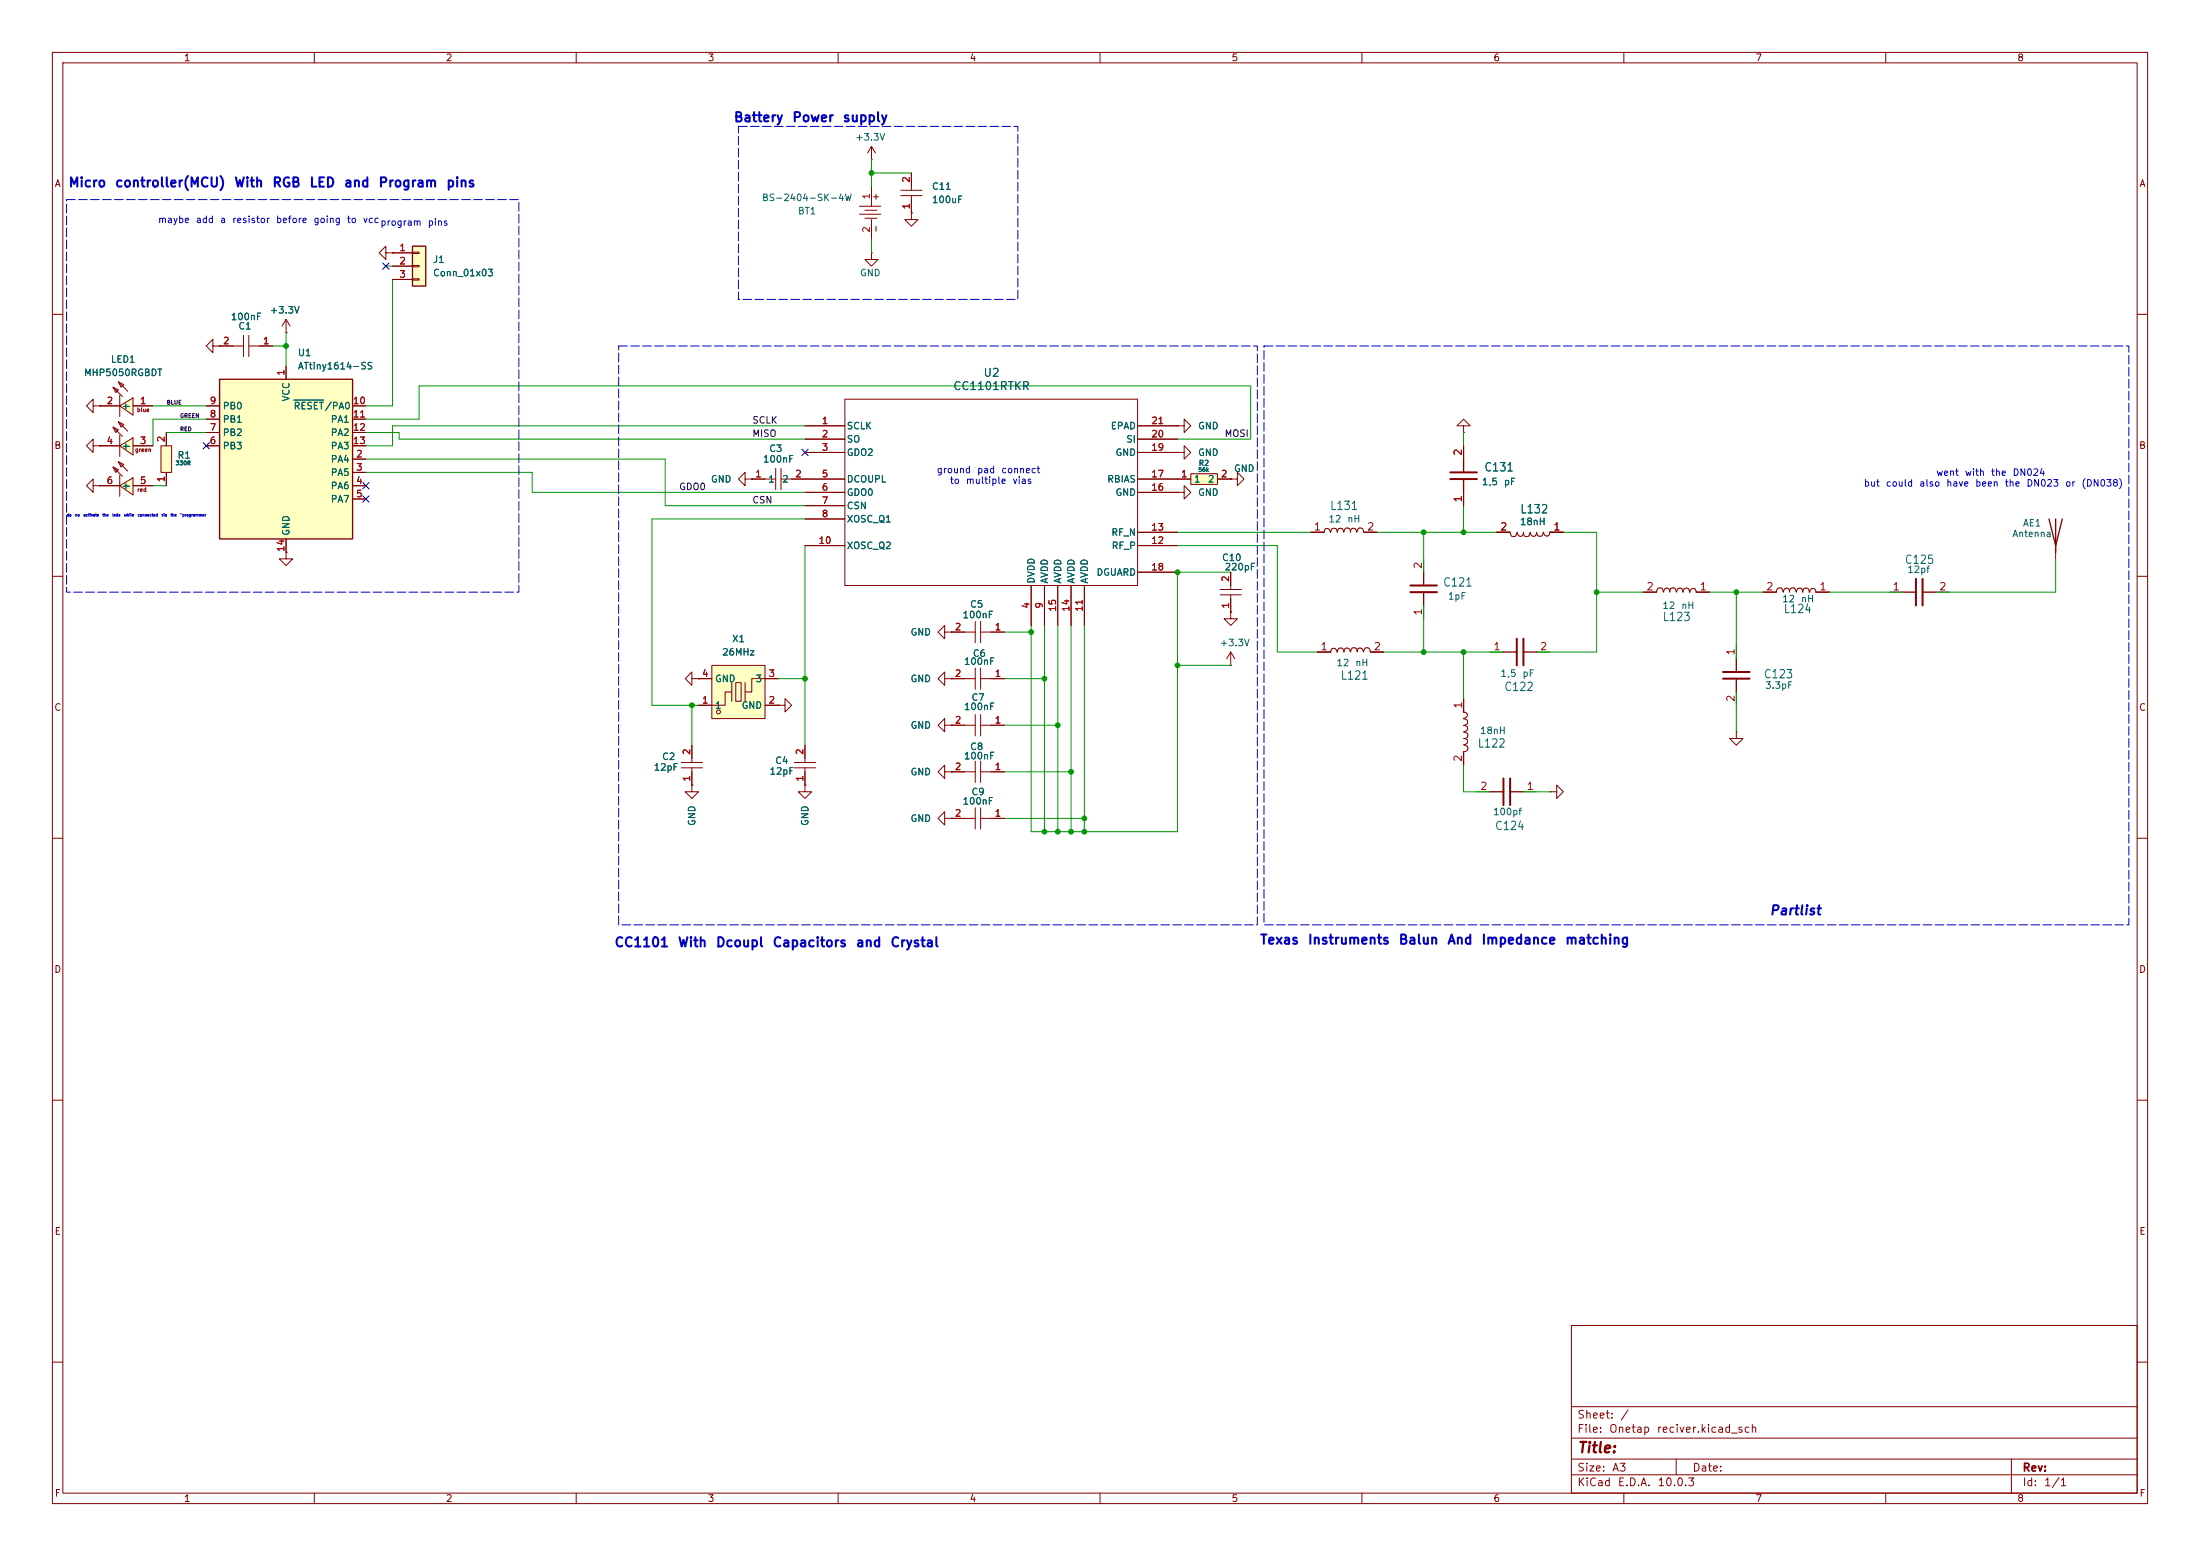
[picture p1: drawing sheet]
<svg xmlns="http://www.w3.org/2000/svg" width="420mm" height="297mm" viewBox="0 0 420 297" stroke-linecap="round" stroke-linejoin="round" font-family="sans-serif">
<g fill="none" stroke="#840000" stroke-width=".19">
<path d="M10 10h400v277h-400zM12 12h396v273h-396zM60 10v2M110 10v2M160 10v2M210 10v2M260 10v2M310 10v2M360 10v2M10 60h2M408 60h2M279.4 81.3h1.3l-1.3-1.3-1.3 1.3h1.3v1.3"/>
<path d="M279.4 82.6h.1M10 110h2M408 110h2M132.1 129.5v-1.2l-1.3 1.2 1.3 1.3v-1.3h1.2M133.3 129.5h.1M284.5 124.5h2.5M293.4 124.5h2.5M331.5 123.2v2.5M331.5 132.1v2.5M10 160h2M181.6 147.3h4.6M186.2 145.3v4"/>
<path d="M187.2 147.3h4.6M187.2 145.3v4M281.9 151.1h2.6M290.8 151.1h2.6M295.9 151.1h1.3v-1.2l1.2 1.2-1.2 1.3v-1.3M295.9 151.1h.1M408 160h2M10 210h2M408 210h2M300 253h108v32h-108zM10 260h2M300 278.5h108"/>
<path d="M300 274.5h108M300 268.5h108M320 278.5v3M384 278.5v6.5M408 260h2M60 285v2M110 285v2M160 285v2M210 285v2M260 285v2M300 281.5h108M310 285v2"/>
<path d="M360 285v2"/>
</g>
<path d="M289.6 121.9v5.1M290.8 121.9v5.1M328.9 128.3h5.1M328.9 129.5h5.1M287 148.6v5.1M288.3 148.6v5.1" fill="none" stroke="#840000" stroke-width=".38"/>
<path d="M287 124.5h2.6M290.8 124.5h2.6M331.5 125.7v2.6M331.5 129.5v2.6M284.5 151.1h2.5M288.3 151.1h2.5" fill="none" stroke="#840000" stroke-width=".25"/>
<path d="M227.3 90.4h5.1v2.1h-5.1z" fill="#ffffc2"/>
<g fill="none" stroke="#840000" stroke-width=".19">
<path d="M172 37.3h4M172 36.3h4M174 33v3.3M174 37.3v3.3M161.3 76.2h55.9v35.6h-55.9zM153.7 91.4h7.6M153.7 81.3h7.6M153.7 83.8h7.6M153.7 86.4h7.6M153.7 94h7.6M153.7 96.5h7.6M153.7 99.1h7.6"/>
<path d="M217.2 91.4h10.1M217.2 81.3h7.6M217.2 83.8h7.6M217.2 86.4h7.6M217.2 94h7.6M224.8 94h1.3v-1.3l1.2 1.3-1.2 1.3v-1.3M224.8 94h.1M224.8 81.3h1.3v-1.3l1.2 1.3-1.2 1.3v-1.3M224.8 81.3h.1M224.8 86.4h1.3v-1.3l1.2 1.3-1.2 1.2v-1.2M224.8 86.4h.1M227.3 90.4h5.1v2.1h-5.1z"/>
<path d="M232.4 91.4h2.5M234.9 91.4h1.3v-1.2l1.3 1.2-1.3 1.3v-1.3M234.9 91.4h.1M279.4 85.1v2.5M279.4 94v2.5M153.7 104.1h7.6M196.8 111.8v7.6M199.4 111.8v7.6M201.9 111.8v7.6M204.5 111.8v7.6M207 111.8v7.6M217.2 101.6h7.6"/>
<path d="M217.2 104.1h7.6M217.2 109.2h7.6M232.9 113.5h4.1M232.9 112.5h4.1M234.9 116.8v1.3h1.3l-1.3 1.3-1.2-1.3h1.2M234.9 116.8h.1M234.9 109.2v3.3M234.9 113.5v3.3M250.2 101.6h2.5M252.8 101.7a.59 .59 0 0 1 .2-.7 .59 .59 0 0 1 .7 0l.2 .7M254.1 101.6a.63 .63 0 0 1 .2-.7 .63 .63 0 0 1 .8 0l.2 .7M255.3 101.6a.59 .59 0 0 1 .2-.7 .59 .59 0 0 1 .7 0l.3 .7"/>
<path d="M256.6 101.5a.63 .63 0 0 1 .2-.7 .63 .63 0 0 1 .8 .1l.2 .7M257.8 101.4a.56 .56 0 0 1 .3-.5 .56 .56 0 0 1 .6 0l.3 .7M259.1 101.5a.63 .63 0 0 1 .2-.7 .63 .63 0 0 1 .8 .1l.2 .6M260.3 101.6h2.6M271.8 106.7v2.5M271.8 115.6v2.5M285.7 101.6h2.6M288.3 101.7l.2 .6a.63 .63 0 0 0 .8 .1 .63 .63 0 0 0 .3-.7M289.7 101.6l.2 .7a.56 .56 0 0 0 .6 0 .56 .56 0 0 0 .3-.5M290.8 101.6l.2 .7a.63 .63 0 0 0 .8 .1 .63 .63 0 0 0 .2-.7M292.2 101.6l.2 .7a.59 .59 0 0 0 .7 0 .59 .59 0 0 0 .2-.7M293.4 101.6l.2 .7a.63 .63 0 0 0 .7 0 .63 .63 0 0 0 .3-.7"/>
<path d="M294.7 101.5l.2 .7a.59 .59 0 0 0 .7 0 .59 .59 0 0 0 .3-.7M295.9 101.6h2.5M313.7 113h2.5M316.3 113l.2-.7a.63 .63 0 0 1 .7 0 .63 .63 0 0 1 .3 .7M318.8 112.8a.56 .56 0 0 0-.3-.5 .56 .56 0 0 0-.6 .1l-.3 .6M320 113a.63 .63 0 0 0-.3-.7 .63 .63 0 0 0-.7 0l-.2 .7M320.1 113l.2-.6a.59 .59 0 0 1 .7 0 .59 .59 0 0 1 .3 .6M321.3 113l.2-.6a.63 .63 0 0 1 .8-.1 .63 .63 0 0 1 .2 .7M322.6 113.1l.3-.7a.59 .59 0 0 1 .7 0 .59 .59 0 0 1 .2 .7M323.8 113h2.6M336.5 113h2.6M339.1 113l.2-.7a.63 .63 0 0 1 .8 0 .63 .63 0 0 1 .3 .7"/>
<path d="M341.6 112.8a.56 .56 0 0 0-.3-.5 .56 .56 0 0 0-.6 .1l-.2 .6M342.8 113a.63 .63 0 0 0-.2-.7 .63 .63 0 0 0-.8 0l-.2 .7M343 113l.2-.6a.59 .59 0 0 1 .7 0 .59 .59 0 0 1 .2 .6M344.2 113l.2-.6a.63 .63 0 0 1 .7-.1 .63 .63 0 0 1 .3 .7M345.5 113.1l.2-.7a.59 .59 0 0 1 .7 0 .59 .59 0 0 1 .3 .7M346.7 113h2.5M234.9 127h.1M234.9 124.5l-.7 1.2M234.9 124.5l.8 1.2M234.9 124.5v2.5M251.5 124.5h2.5M254.1 124.5a.59 .59 0 0 1 .2-.7 .59 .59 0 0 1 .7 .1l.2 .6"/>
<path d="M255.3 124.5a.63 .63 0 0 1 .3-.8 .63 .63 0 0 1 .7 .1l.2 .7M256.6 124.5a.59 .59 0 0 1 .2-.7 .59 .59 0 0 1 .7 0l.3 .7M257.9 124.4a.63 .63 0 0 1 .2-.7 .63 .63 0 0 1 .8 0l.2 .8M259.1 124.3a.56 .56 0 0 1 .3-.6 .56 .56 0 0 1 .6 .1l.2 .7M260.3 124.4a.63 .63 0 0 1 .3-.7 .63 .63 0 0 1 .8 0l.2 .7M261.6 124.5h2.6M279.3 135.9a.59 .59 0 0 1 .7 .3 .59 .59 0 0 1 0 .7l-.7 .2M279.4 133.4v2.5M279.4 137.2a.63 .63 0 0 1 .7 .3 .63 .63 0 0 1 0 .7l-.7 .2M279.4 138.5a.59 .59 0 0 1 .7 .2 .59 .59 0 0 1 0 .7l-.7 .2M279.5 139.8a.63 .63 0 0 1 .7 .2 .63 .63 0 0 1-.1 .8l-.7 .2M181.6 156.2h4.6"/>
<path d="M186.2 154.2v4M187.2 156.2h4.6M187.2 154.2v4M279.4 143.5v2.6M279.5 142.2a.63 .63 0 0 1 .7 .3 .63 .63 0 0 1-.1 .8l-.6 .2M279.6 141a.56 .56 0 0 1 .5 .3 .56 .56 0 0 1 0 .6l-.7 .2"/>
</g>
<path d="M276.9 91.4h5M276.9 90.2h5M269.2 113h5.1M269.2 111.8h5.1" fill="none" stroke="#840000" stroke-width=".38"/>
<g fill="none" stroke="#840000" stroke-width=".25">
<path d="M279.4 87.6v2.6M279.4 91.4v2.6M250.2 101.6h2.5M260.3 101.6h2.6M271.8 109.2v2.6M271.8 113v2.6M285.7 101.6h2.6M295.9 101.6h2.5M313.7 113h2.5M323.8 113h2.6M336.5 113h2.6M346.7 113h2.5"/>
<path d="M251.5 124.5h2.5M261.6 124.5h2.6M279.4 133.4v2.5M279.4 143.5v2.6"/>
</g>
<path d="M30.7 85.1h2.1v5.1h-2.1z" fill="#ffffc2"/>
<g fill="none" stroke="#840000" stroke-width=".19">
<path d="M73.7 48.3v-1.3l-1.3 1.3 1.3 1.2v-1.2h1.2M74.9 48.3h.1M17.8 77.5v-1.3l-1.3 1.3 1.3 1.2v-1.2h1.2M19 77.5h.1M30.7 85.1h2.1v5.1h-2.1zM31.7 82.6v2.5M31.7 90.2v2.5M130.1 146.6h4M130.1 145.5h4M132.1 149.9v1.2h1.2l-1.2 1.3-1.3-1.3h1.3M132.1 149.9h.1M132.1 142.2v3.3"/>
<path d="M132.1 146.6v3.3M151.6 146.6h4.1M151.6 145.5h4.1M153.7 149.9v1.2h1.2l-1.2 1.3-1.3-1.3h1.3M153.7 149.9h.1M153.7 142.2v3.3M153.7 146.6v3.3M180.3 147.3v-1.2l-1.2 1.2 1.2 1.3v-1.3h1.3M180.3 156.2v-1.3l-1.2 1.3 1.2 1.3v-1.3h1.3M181.6 147.3h.1M181.6 156.2h.1"/>
</g>
<path d="M41.9 72.4h25.4v30.5h-25.4z" fill="#ffffc2"/>
<path d="M41.9 72.4h25.4v30.5h-25.4z" fill="none" stroke="#840000" stroke-width=".25"/>
<g fill="none" stroke="#840000" stroke-width=".19">
<path d="M39.4 77.5h2.5M54.6 69.9v2.5M67.3 77.5h2.5M17.8 92.7v-1.3l-1.3 1.3 1.3 1.3v-1.3h1.2M17.8 85.1v-1.3l-1.3 1.3 1.3 1.3v-1.3h1.2M19 92.7h.1M19 85.1h.1M39.4 85.1h2.5M39.4 82.6h2.5M39.4 80h2.5M67.3 87.6h2.5M67.3 90.2h2.5"/>
<path d="M67.3 92.7h2.5M67.3 95.3h2.5M67.3 85.1h2.5M67.3 82.6h2.5M67.3 80h2.5M54.6 102.9v2.5"/>
</g>
<path d="M56.1 76.4h5.7" fill="none" stroke="#006464" stroke-width=".19"/>
<path d="M78.7 47h2.6v7.6h-2.6z" fill="#ffffc2"/>
<path d="M78.7 47h2.6v7.6h-2.6z" fill="none" stroke="#840000" stroke-width=".25"/>
<path d="M74.9 48.3h3.8M74.9 50.8h3.8M74.9 53.3h3.8M78.7 48.1h1.3v.3h-1.3zM78.7 50.7h1.3v.2h-1.3zM78.7 53.2h1.3v.3h-1.3zM54.6 105.4v1.3h1.3l-1.3 1.3-1.3-1.3h1.3M54.6 105.4h.1" fill="none" stroke="#840000" stroke-width=".19"/>
<g fill="#ffffc2">
<path d="M21.6 73.9l1 .5-.5 .5z"/>
<path d="M21.6 81.5l1 .5-.5 .6z"/>
<path d="M21.6 89.1l1 .6-.5 .5z"/>
<path d="M22.6 72.9l1 .5-.5 .5z"/>
<path d="M22.6 80.5l1 .5-.5 .5z"/>
<path d="M22.6 88.1l1 .6-.5 .4z"/>
<path d="M22.9 77.5l2.5-1.5v3.3z"/>
<path d="M22.9 85.1l2.5-1.5v3.3z"/>
<path d="M22.9 92.7l2.5-1.5v3.3z"/>
</g>
<g fill="none" stroke="#840000" stroke-width=".19">
<path d="M19 77.5h3.9M21.6 73.9l1 .5-.5 .5zM21.6 73.9l1.8 1.8M22.6 72.9l1 .5-.5 .5zM22.6 72.9l1.8 1.8M22.9 77.5l2.5-1.5v3.3zM22.9 75.4v4.1M25.4 77.5h3.8M40.6 66v-1.2l-1.2 1.2 1.2 1.3v-1.3h1.3M41.9 66h.1M41.9 66h4.6M46.5 64v4.1"/>
<path d="M47.5 66h4.6M47.5 64v4.1M54.6 63.5h.1M54.6 61l-.8 1.2M54.6 61l.8 1.2M54.6 61v2.5M19 85.1h3.9M19 92.7h3.9M21.6 81.5l1 .5-.5 .6zM21.6 89.1l1 .6-.5 .5zM21.6 81.5l1.8 1.8M21.6 89.1l1.8 1.8"/>
<path d="M22.6 80.5l1 .5-.5 .5zM22.6 88.1l1 .6-.5 .4zM22.6 80.5l1.8 1.8M22.6 88.1l1.8 1.8M22.9 85.1l2.5-1.5v3.3zM22.9 92.7l2.5-1.5v3.3zM22.9 83.1v4M22.9 90.7v4M25.4 85.1h3.8M25.4 92.7h3.8M186.2 118.6v4.1M187.2 118.6v4.1"/>
<path d="M180.3 120.7v-1.3l-1.2 1.3 1.2 1.2v-1.2h1.3M180.3 138.4v-1.2l-1.2 1.2 1.2 1.3v-1.3h1.3M180.3 129.5v-1.2l-1.2 1.2 1.2 1.3v-1.3h1.3M181.6 120.7h.1M181.6 138.4h.1M181.6 129.5h.1M181.6 120.7h4.6M181.6 129.5h4.6M181.6 138.4h4.6M186.2 127.5v4.1M186.2 136.4v4.1M187.2 120.7h4.6"/>
<path d="M187.2 127.5v4.1M187.2 136.4v4.1M187.2 129.5h4.6M187.2 138.4h4.6"/>
</g>
<g fill="#ffffc2">
<path d="M135.9 127h10.1v10.2h-10.1z"/>
<path d="M140.5 130.3h1v3.6h-1z"/>
</g>
<g fill="none" stroke="#840000" stroke-width=".19">
<path d="M164.1 39.4h4.1M166.4 30.5h.1M166.4 27.9v2.6M166.4 35.6v3.8M166.4 27.9l-.8 1.3M166.4 27.9l.7 1.3M174 33v2.6M174 38.1v2.5M74.9 48.3h.1M74.9 48.3h3.8M74.9 50.8h3.8M74.9 53.3h3.8"/>
<path d="M164.1 40.9h4.1M165.1 41.7h2.3M165.1 40.1h2.3M166.4 48.3v1.2h1.2l-1.2 1.3-1.3-1.3h1.3M166.4 48.3h.1M166.4 41.9v3.8M174 40.6v1.3h1.3l-1.3 1.3-1.3-1.3h1.3M174 40.6h.1M19 77.5h.1M19 77.5h3.9M25.4 77.5h3.8M39.4 77.5h2.5"/>
<path d="M41.9 66h.1M41.9 66h2.5M49.5 66h2.6M54.6 63.5h.1M54.6 69.9v2.5M67.3 77.5h2.5M19 92.7h.1M19 85.1h.1M19 92.7h3.9M19 85.1h3.9M25.4 92.7h3.8M25.4 85.1h3.8"/>
<path d="M31.7 82.6v2.5M31.7 90.2v2.5M39.4 85.1h2.5M39.4 82.6h2.5M39.4 80h2.5M67.3 87.6h2.5M67.3 90.2h2.5M67.3 92.7h2.5M67.3 95.3h2.5M67.3 85.1h2.5M67.3 82.6h2.5M67.3 80h2.5"/>
<path d="M142.2 91.4v-1.2l-1.2 1.2 1.2 1.3v-1.3h1.3M143.5 91.4h.1M143.5 91.4h4.6M148.1 89.4v4.1M149.1 91.4h12.2M149.1 89.4v4.1M153.7 81.3h7.6M153.7 83.8h7.6M153.7 86.4h7.6M153.7 94h7.6M153.7 96.5h7.6M153.7 99.1h7.6"/>
<path d="M217.2 91.4h10.1M217.2 81.3h7.6M217.2 83.8h7.6M217.2 86.4h7.6M217.2 94h7.6M224.8 94h.1M224.8 81.3h.1M224.8 86.4h.1M232.4 91.4h2.5M234.9 91.4h.1M279.4 85.1v2.5M279.4 94v2.5"/>
<path d="M54.6 105.4h.1M54.6 102.9v2.5M153.7 104.1h7.6M196.8 111.8v7.6M199.4 111.8v7.6M201.9 111.8v7.6M204.5 111.8v7.6M207 111.8v7.6M217.2 101.6h7.6M217.2 104.1h7.6M217.2 109.2h7.6M234.9 116.8h.1"/>
<path d="M234.9 109.2v2.6M234.9 114.3v2.5M285.7 101.6h2.6M295.9 101.6h2.5M360.7 113h2.5M369.6 113h2.5M392.4 104.1v2.6M133.3 129.5h.1M133.3 129.5h2.6M135.9 127h10.1v10.2h-10.1zM139.7 132.1h-1.3v2.5h-5.1M139.7 130.3v3.6"/>
<path d="M140.5 130.3h1v3.6h-1zM142.2 130.3v3.6M146 134.6h2.6M148.6 129.5h-5.1v2.6h-1.3M148.6 134.6h1.3v-1.2l1.2 1.2-1.2 1.3v-1.3M148.6 134.6h.1M181.6 120.7h.1M181.6 138.4h.1M181.6 129.5h.1M181.6 129.5h2.5M181.6 120.7h2.5M181.6 138.4h2.5"/>
<path d="M189.2 129.5h2.6M189.2 120.7h2.6M189.2 138.4h2.6M331.5 139.7v1.3h1.2l-1.2 1.2-1.3-1.2h1.3M331.5 139.7h.1M132.1 149.9h.1M132.1 142.2v2.6M132.1 147.3v2.6M153.7 149.9h.1M153.7 142.2v2.6M153.7 147.3v2.6M181.6 147.3h.1"/>
<path d="M181.6 156.2h.1M181.6 147.3h2.5M181.6 156.2h2.5M189.2 147.3h2.6M189.2 156.2h2.6"/>
<circle cx="137.2" cy="135.9" r=".38"/>
</g>
<path d="M391.2 99.1l1.2 5 1.3-5M392.4 99.1v6.3M363.2 113h2.6M367 113h2.6" fill="none" stroke="#840000" stroke-width=".25"/>
<path d="M365.8 110.5v5.1M367 110.5v5.1" fill="none" stroke="#840000" stroke-width=".38"/>
<g fill="none" stroke="#009600" stroke-width=".19">
<path d="M166.4 30.5v5.1M166.4 33h7.6M73.7 50.8h1.2M74.9 53.3v24.2h-5.1M166.4 45.7v2.6M29.2 77.5h10.2M52.1 66h2.5M54.6 63.5v6.4M29.2 92.7h2.5M31.7 82.6h7.7M39.4 80h-10.2v5.1M69.8 82.6h6.4v1.2h77.5"/>
<path d="M69.8 80h10.2v-6.3h158.8v10.1h-14M69.8 87.6h57.2v8.9h26.7M69.8 90.2h31.8v3.8h52.1M153.7 99.1h-29.2v35.5h8.8M153.7 81.3h-78.8v3.8h-5.1M279.4 82.6v5M279.4 94v7.6M153.7 104.1v38.1M199.4 119.4v39.4M201.9 119.4v39.4M204.5 119.4v39.4M207 119.4v39.4"/>
<path d="M224.8 104.1h19v20.4h7.7M224.8 101.6h25.4M234.9 109.2h-10.1v49.6h-28v-39.4M262.9 101.6h22.8M271.8 101.6v7.6M271.8 115.6v8.9M298.4 101.6h6.4v22.9h-11.4M304.8 113h8.9M326.4 113h10.1M331.5 113v12.7M349.2 113h14M392.4 106.7v6.3h-22.8"/>
<path d="M132.1 134.6v7.6M148.6 129.5h5.1M191.8 138.4h10.1M191.8 120.7h5M191.8 129.5h7.6M224.8 127h10.1M264.2 124.5h22.8M279.4 124.5v8.9M331.5 132.1v7.6M191.8 156.2h15.2M191.8 147.3h12.7M279.4 146.1v5h5.1"/>
<path d="M290.8 151.1h5.1"/>
</g>
<path d="M73.1 50.2l1.2 1.2M74.3 50.2l-1.2 1.2M38.8 84.5l1.2 1.2M40 84.5l-1.2 1.2M69.2 94.6l1.3 1.3M69.2 92.1l1.3 1.2M70.5 94.6l-1.3 1.3M70.5 92.1l-1.3 1.2M153.1 85.8l1.2 1.2M154.3 85.8l-1.2 1.2" fill="none" stroke="#000084" stroke-width=".19"/>
<path d="M12.7 38.1h86.4v74.9h-86.4zM141 24.1h53.3v33.1h-53.3zM118.1 66h121.9v110.5h-121.9zM241.3 66h165.1v110.5h-165.1z" fill="none" stroke="#0000c2" stroke-width=".19" stroke-dasharray="1.7 .6"/>
<path d="M56.1 76.4h5.7" fill="none" stroke="#006464" stroke-width=".19"/>
<g fill="#009600" stroke="#009600" stroke-width=".19">
<circle cx="279.4" cy="124.5" r=".46"/>
<circle cx="271.8" cy="124.5" r=".46"/>
<circle cx="279.4" cy="101.6" r=".46"/>
<circle cx="304.8" cy="113" r=".46"/>
<circle cx="54.6" cy="66" r=".46"/>
<circle cx="201.9" cy="138.4" r=".46"/>
<circle cx="224.8" cy="109.2" r=".46"/>
<circle cx="224.8" cy="127" r=".46"/>
<circle cx="201.9" cy="158.8" r=".46"/>
<circle cx="199.4" cy="158.8" r=".46"/>
<circle cx="204.5" cy="147.3" r=".46"/>
<circle cx="207" cy="156.2" r=".46"/>
<circle cx="207" cy="158.8" r=".46"/>
<circle cx="204.5" cy="158.8" r=".46"/>
<circle cx="271.8" cy="101.6" r=".46"/>
<circle cx="153.7" cy="129.5" r=".46"/>
<circle cx="199.4" cy="129.5" r=".46"/>
<circle cx="196.8" cy="120.7" r=".46"/>
<circle cx="132.1" cy="134.6" r=".46"/>
<circle cx="166.4" cy="33" r=".46"/>
<circle cx="331.5" cy="113" r=".46"/>
</g>
<text font-size="2" fill="#840000" x="301" y="277.8">Title:</text>
<g font-size="1.8" fill="#0000c2">
<text x="140" y="23.7">Battery</text>
<text x="151.1" y="23.7">Power</text>
<text x="160.8" y="23.7">supply</text>
<text x="13" y="36.2">Micro</text>
<text x="21.8" y="36.2">controller(MCU)</text>
<text x="44.6" y="36.2">With</text>
<text x="51.9" y="36.2">RGB</text>
<text x="59" y="36.2">LED</text>
<text x="65.5" y="36.2">and</text>
<text x="72.1" y="36.2">Program</text>
<text x="85.1" y="36.2">pins</text>
<text x="337.7" y="175.1">Partlist</text>
<text x="117.2" y="181.2">CC1101</text>
<text x="129.3" y="181.2">With</text>
<text x="136.5" y="181.2">Dcoupl</text>
<text x="147.4" y="181.2">Capacitors</text>
<text x="163.3" y="181.2">and</text>
<text x="169.9" y="181.2">Crystal</text>
<text x="240.4" y="180.7">Texas</text>
<text x="249.5" y="180.7">Instruments</text>
<text x="266.9" y="180.7">Balun</text>
<text x="276.2" y="180.7">And</text>
<text x="282.7" y="180.7">Impedance</text>
<text x="298.7" y="180.7">matching</text>
</g>
<g font-size="1.6" fill="#006464">
<text x="283.3" y="90.4">C131</text>
<text x="253.8" y="97.8">L131</text>
<text x="290.1" y="98.4">L132</text>
<text x="275.4" y="112.4">C121</text>
<text x="363.5" y="108">C125</text>
<text x="317.3" y="119">L123</text>
<text x="340.4" y="117.4">L124</text>
<text x="255.8" y="130.1">L121</text>
<text x="336.6" y="129.9">C123</text>
<text x="287.1" y="132.3">C122</text>
<text x="282" y="143.1">L122</text>
<text x="285.3" y="158.8">C124</text>
</g>
<g font-size="1.5" fill="#006464">
<text x="181.9" y="74.8">CC1101RTKR</text>
<text x="187.6" y="72.3">U2</text>
</g>
<g font-size="1.5" fill="#840000">
<text x="301" y="273.8">File:</text>
<text x="301" y="271.1">Sheet:</text>
<text x="307.1" y="273.8">Onetap</text>
<text x="309.2" y="271.1">/</text>
<text x="316.2" y="273.8">reciver.kicad_sch</text>
<text x="301" y="281.2">Size:</text>
<text x="307.6" y="281.2">A3</text>
<text x="323" y="281.2">Date:</text>
<text x="386" y="281.2">Rev:</text>
<text x="301" y="284">KiCad</text>
<text x="308.7" y="284">E.D.A.</text>
<text x="316.3" y="284">10.0.3</text>
<text x="386" y="284">Id:</text>
<text x="390.1" y="284">1/1</text>
</g>
<g font-size="1.4" fill="#a90000">
<text x="279.4" y="87.1" transform="rotate(-90 279.4 87.1)">2</text>
<text x="250.7" y="101.6">1</text>
<text x="260.9" y="101.6">2</text>
<text x="279.4" y="96" transform="rotate(-90 279.4 96)">1</text>
<text x="286.3" y="101.6">2</text>
<text x="296.4" y="101.6">1</text>
<text x="271.8" y="108.7" transform="rotate(-90 271.8 108.7)">2</text>
<text x="314.2" y="113">2</text>
<text x="324.4" y="113">1</text>
<text x="337.1" y="113">2</text>
<text x="347.2" y="113">1</text>
<text x="361.2" y="113">1</text>
<text x="370.1" y="113">2</text>
<text x="271.8" y="117.6" transform="rotate(-90 271.8 117.6)">1</text>
<text x="252" y="124.5">1</text>
<text x="262.1" y="124.5">2</text>
<text x="285" y="124.5">1</text>
<text x="293.9" y="124.5">2</text>
<text x="331.5" y="125.2" transform="rotate(-90 331.5 125.2)">1</text>
<text x="279.4" y="135.4" transform="rotate(-90 279.4 135.4)">1</text>
<text x="331.5" y="134.1" transform="rotate(-90 331.5 134.1)">2</text>
<text x="279.4" y="145.5" transform="rotate(-90 279.4 145.5)">2</text>
<text x="282.5" y="151.1">2</text>
<text x="291.3" y="151.1">1</text>
</g>
<g font-size="1.3" fill="#840000">
<text x="35" y="12">1</text>
<text x="85" y="12">2</text>
<text x="135" y="12">3</text>
<text x="185" y="12">4</text>
<text x="235" y="12">5</text>
<text x="285" y="12">6</text>
<text x="335" y="12">7</text>
<text x="385" y="12">8</text>
<text x="10.3" y="36">A</text>
<text x="408.3" y="36">A</text>
<text x="168.1" y="38.5" transform="rotate(-90 168.1 38.5)">+</text>
<text x="168.1" y="44.6" transform="rotate(-90 168.1 44.6)">-</text>
<text x="10.3" y="86">B</text>
<text x="408.2" y="86">B</text>
<text x="10.3" y="136">C</text>
<text x="408.2" y="136">C</text>
<text x="10.3" y="186">D</text>
<text x="408.2" y="186">D</text>
<text x="10.3" y="236">E</text>
<text x="408.3" y="236">E</text>
<text x="10.3" y="286">F</text>
<text x="35" y="287">1</text>
<text x="85" y="287">2</text>
<text x="135" y="287">3</text>
<text x="185" y="287">4</text>
<text x="235" y="287">5</text>
<text x="285" y="287">6</text>
<text x="335" y="287">7</text>
<text x="385" y="287">8</text>
<text x="408.3" y="286">F</text>
</g>
<g font-size="1.3" fill="#006464">
<text x="163.2" y="27.1">+3.3V</text>
<text x="145.4" y="38.7">BS-2404-SK-4W</text>
<text x="152.2" y="41.2">BT1</text>
<text x="177.8" y="39.1">100uF</text>
<text x="177.8" y="36.5">C11</text>
<text x="82.6" y="50.5">J1</text>
<text x="82.6" y="53">Conn_01x03</text>
<text x="164.1" y="53">GND</text>
<text x="44" y="61.4">100nF</text>
<text x="45.4" y="63.2">C1</text>
<text x="51.4" y="60.2">+3.3V</text>
<text x="21.1" y="69.6">LED1</text>
<text x="56.8" y="70.8">ATtiny1614-SS</text>
<text x="56.8" y="68.3">U1</text>
<text x="15.9" y="72.1">MHP5050RGBDT</text>
<text x="55.6" y="76.7" transform="rotate(-90 55.6 76.7)">VCC</text>
<text x="23.1" y="78.4">+</text>
<text x="23.4" y="78.4">-</text>
<text x="42.4" y="83.5">PB2</text>
<text x="42.4" y="81">PB1</text>
<text x="42.4" y="78.4">PB0</text>
<text x="56" y="78.4">RESET/PA0</text>
<text x="63" y="81">PA1</text>
<text x="63" y="83.5">PA2</text>
<text x="161.5" y="82.3">SCLK</text>
<text x="211.9" y="82.3">EPAD</text>
<text x="228.6" y="82.3">GND</text>
<text x="23.1" y="86.1">+</text>
<text x="23.4" y="86.1">-</text>
<text x="33.8" y="87.8">R1</text>
<text x="42.4" y="86.1">PB3</text>
<text x="63" y="88.6">PA4</text>
<text x="63" y="86.1">PA3</text>
<text x="145.6" y="88.6">100nF</text>
<text x="146.7" y="86.6">C3</text>
<text x="161.5" y="84.8">SO</text>
<text x="161.5" y="87.3">GDO2</text>
<text x="212.8" y="87.3">GND</text>
<text x="214.9" y="84.8">SI</text>
<text x="228.6" y="87.3">GND</text>
<text x="23.1" y="93.7">+</text>
<text x="23.4" y="93.7">-</text>
<text x="63" y="91.1">PA5</text>
<text x="63" y="93.7">PA6</text>
<text x="135.6" y="92.4">GND</text>
<text x="146.6" y="92.4">1</text>
<text x="149.2" y="92.4">2</text>
<text x="161.5" y="95">GDO0</text>
<text x="161.5" y="92.4">DCOUPL</text>
<text x="211.3" y="92.4">RBIAS</text>
<text x="212.8" y="95">GND</text>
<text x="227.8" y="92.4">1</text>
<text x="228.6" y="95">GND</text>
<text x="230.5" y="92.4">2</text>
<text x="235.5" y="90.4">GND</text>
<text x="282.8" y="92.9">1,5</text>
<text x="287" y="92.9">pF</text>
<text x="63" y="96.2">PA7</text>
<text x="161.5" y="97.5">CSN</text>
<text x="161.5" y="100">XOSC_Q1</text>
<text x="253.5" y="100">12</text>
<text x="257.1" y="100">nH</text>
<text x="290.1" y="100.5">18nH</text>
<text x="386.1" y="100.8">AE1</text>
<text x="55.6" y="102.4" transform="rotate(-90 55.6 102.4)">GND</text>
<text x="161.5" y="105.1">XOSC_Q2</text>
<text x="212.1" y="102.6">RF_N</text>
<text x="212.1" y="105.1">RF_P</text>
<text x="233.2" y="107.4">C10</text>
<text x="384.1" y="102.8">Antenna</text>
<text x="197.8" y="111.5" transform="rotate(-90 197.8 111.5)">DVDD</text>
<text x="200.4" y="111.5" transform="rotate(-90 200.4 111.5)">AVDD</text>
<text x="202.9" y="111.5" transform="rotate(-90 202.9 111.5)">AVDD</text>
<text x="205.4" y="111.5" transform="rotate(-90 205.4 111.5)">AVDD</text>
<text x="208" y="111.5" transform="rotate(-90 208 111.5)">AVDD</text>
<text x="209.2" y="110.2">DGUARD</text>
<text x="233.7" y="109.2">220pF</text>
<text x="364" y="109.7">12pf</text>
<text x="183.7" y="118.3">100nF</text>
<text x="185.1" y="116.3">C5</text>
<text x="276.3" y="114.8">1pF</text>
<text x="317.3" y="116.5">12</text>
<text x="320.8" y="116.5">nH</text>
<text x="340.1" y="115.3">12</text>
<text x="343.7" y="115.3">nH</text>
<text x="137.8" y="125.4">26MHz</text>
<text x="139.7" y="122.9">X1</text>
<text x="173.7" y="121.6">GND</text>
<text x="185.6" y="125.7">C6</text>
<text x="232.8" y="123.7">+3.3V</text>
<text x="136.4" y="130.5">GND</text>
<text x="144.1" y="130.5">3</text>
<text x="173.7" y="130.5">GND</text>
<text x="183.9" y="127.2">100nF</text>
<text x="255" y="127.5">12</text>
<text x="258.6" y="127.5">nH</text>
<text x="286.3" y="129.5">1,5</text>
<text x="290.5" y="129.5">pF</text>
<text x="336.9" y="131.8">3.3pF</text>
<text x="136.4" y="135.6">1</text>
<text x="141.5" y="135.6">GND</text>
<text x="183.9" y="135.8">100nF</text>
<text x="185.3" y="134.1">C7</text>
<text x="173.7" y="139.4">GND</text>
<text x="185.1" y="143.5">C8</text>
<text x="282.4" y="140.4">18nH</text>
<text x="124.7" y="147.4">12pF</text>
<text x="126.3" y="145.4">C2</text>
<text x="146.8" y="148.2">12pF</text>
<text x="147.9" y="146.1">C4</text>
<text x="173.7" y="148.3">GND</text>
<text x="183.9" y="145.2">100nF</text>
<text x="183.7" y="153.9">100nF</text>
<text x="185.3" y="152.1">C9</text>
<text x="284.9" y="155.9">100pf</text>
<text x="133.1" y="157.8" transform="rotate(-90 133.1 157.8)">GND</text>
<text x="154.6" y="157.8" transform="rotate(-90 154.6 157.8)">GND</text>
<text x="173.7" y="157.2">GND</text>
</g>
<g font-size="1.3" fill="#a90000">
<text x="174" y="35" transform="rotate(-90 174 35)">2</text>
<text x="166.3" y="38.2" transform="rotate(-90 166.3 38.2)">1</text>
<text x="174" y="40.1" transform="rotate(-90 174 40.1)">1</text>
<text x="166.3" y="44.5" transform="rotate(-90 166.3 44.5)">2</text>
<text x="76.1" y="48.2">1</text>
<text x="76.1" y="50.8">2</text>
<text x="76.1" y="53.3">3</text>
<text x="42.5" y="66">2</text>
<text x="50.1" y="66">1</text>
<text x="54.6" y="71.8" transform="rotate(-90 54.6 71.8)">1</text>
<text x="20.2" y="77.4">2</text>
<text x="26.6" y="77.4">1</text>
<text x="39.9" y="77.4">9</text>
<text x="67.3" y="77.4">10</text>
<text x="39.9" y="82.5">7</text>
<text x="39.9" y="80">8</text>
<text x="67.3" y="80">11</text>
<text x="67.3" y="82.5">12</text>
<text x="156.8" y="81.3">1</text>
<text x="156.8" y="83.8">2</text>
<text x="219.7" y="83.8">20</text>
<text x="219.7" y="81.3">21</text>
<text x="20.2" y="85.1">4</text>
<text x="26.6" y="85.1">3</text>
<text x="31.7" y="84.5" transform="rotate(-90 31.7 84.5)">2</text>
<text x="39.9" y="85.1">6</text>
<text x="67.3" y="85.1">13</text>
<text x="67.9" y="87.6">2</text>
<text x="156.8" y="86.3">3</text>
<text x="219.7" y="86.3">19</text>
<text x="20.2" y="92.7">6</text>
<text x="26.6" y="92.7">5</text>
<text x="31.7" y="92.1" transform="rotate(-90 31.7 92.1)">1</text>
<text x="67.9" y="90.1">3</text>
<text x="67.9" y="92.7">4</text>
<text x="67.9" y="95.2">5</text>
<text x="144.1" y="91.4">1</text>
<text x="151.7" y="91.4">2</text>
<text x="156.8" y="94">6</text>
<text x="156.8" y="91.4">5</text>
<text x="219.7" y="94">16</text>
<text x="219.7" y="91.4">17</text>
<text x="225.4" y="91.4">1</text>
<text x="233" y="91.4">2</text>
<text x="156.8" y="96.5">7</text>
<text x="156.8" y="99">8</text>
<text x="219.7" y="101.6">13</text>
<text x="54.6" y="105.5" transform="rotate(-90 54.6 105.5)">14</text>
<text x="156.2" y="104.1">10</text>
<text x="219.7" y="104.1">12</text>
<text x="219.7" y="109.2">18</text>
<text x="234.9" y="111.2" transform="rotate(-90 234.9 111.2)">2</text>
<text x="196.8" y="116.3" transform="rotate(-90 196.8 116.3)">4</text>
<text x="199.4" y="116.3" transform="rotate(-90 199.4 116.3)">9</text>
<text x="201.9" y="116.9" transform="rotate(-90 201.9 116.9)">15</text>
<text x="204.4" y="116.9" transform="rotate(-90 204.4 116.9)">14</text>
<text x="207" y="116.9" transform="rotate(-90 207 116.9)">11</text>
<text x="234.9" y="116.3" transform="rotate(-90 234.9 116.3)">1</text>
<text x="182.2" y="120.6">2</text>
<text x="189.8" y="120.6">1</text>
<text x="133.9" y="129.5">4</text>
<text x="146.6" y="129.5">3</text>
<text x="182.2" y="129.5">2</text>
<text x="189.8" y="129.5">1</text>
<text x="133.9" y="134.6">1</text>
<text x="146.6" y="134.6">2</text>
<text x="182.2" y="138.4">2</text>
<text x="189.8" y="138.4">1</text>
<text x="132.1" y="149.3" transform="rotate(-90 132.1 149.3)">1</text>
<text x="132.1" y="144.2" transform="rotate(-90 132.1 144.2)">2</text>
<text x="153.6" y="149.3" transform="rotate(-90 153.6 149.3)">1</text>
<text x="153.6" y="144.2" transform="rotate(-90 153.6 144.2)">2</text>
<text x="182.2" y="147.3">2</text>
<text x="189.8" y="147.3">1</text>
<text x="182.2" y="156.2">2</text>
<text x="189.8" y="156.2">1</text>
</g>
<g font-size="1.3" fill="#0000c2">
<text x="30.1" y="42.9">maybe</text>
<text x="37.3" y="42.9">add</text>
<text x="41.9" y="42.9">a</text>
<text x="44.2" y="42.9">resistor</text>
<text x="52.6" y="42.9">before</text>
<text x="59.7" y="42.9">going</text>
<text x="66.1" y="42.9">to</text>
<text x="69.2" y="42.9">vcc</text>
<text x="72.5" y="43.4">program</text>
<text x="81.5" y="43.4">pins</text>
<text x="178.7" y="90.6">ground</text>
<text x="181.2" y="92.7">to</text>
<text x="184.3" y="92.7">multiple</text>
<text x="186.4" y="90.6">pad</text>
<text x="191" y="90.6">connect</text>
<text x="193.2" y="92.7">vias</text>
<text x="355.7" y="93.2">but</text>
<text x="359.9" y="93.2">could</text>
<text x="366.3" y="93.2">also</text>
<text x="369.5" y="91.1">went</text>
<text x="371.4" y="93.2">have</text>
<text x="375" y="91.1">with</text>
<text x="377" y="93.2">been</text>
<text x="380" y="91.1">the</text>
<text x="382.6" y="93.2">the</text>
<text x="384.1" y="91.1">DN024</text>
<text x="386.7" y="93.2">DN023</text>
<text x="394.1" y="93.2">or</text>
<text x="397.2" y="93.2">(DN038)</text>
</g>
<g font-size="1.3" fill="#0f0f0f">
<text x="143.5" y="83.7">MISO</text>
<text x="143.5" y="81.2">SCLK</text>
<text x="233.7" y="83.7">MOSI</text>
<text x="129.5" y="93.9">GDO0</text>
<text x="143.5" y="96.4">CSN</text>
</g>
<text font-size="1" fill="#006464" x="228.8" y="89.2">R2</text>
<g font-size=".8" fill="#0f0f0f">
<text x="31.7" y="77.4">BLUE</text>
<text x="34.3" y="79.9">GREEN</text>
<text x="34.3" y="82.5">RED</text>
</g>
<g font-size=".8" fill="#840000">
<text x="26.1" y="78.8">blue</text>
<text x="25.7" y="86.4">green</text>
<text x="26.1" y="94.1">red</text>
</g>
<g font-size=".8" fill="#006464">
<text x="33.4" y="89">330R</text>
<text x="228.7" y="90.2">56k</text>
</g>
<g font-size=".5" fill="#0000c2">
<text x="12.7" y="98.7">do</text>
<text x="14.3" y="98.7">no</text>
<text x="15.9" y="98.7">activate</text>
<text x="19.5" y="98.7">the</text>
<text x="21.4" y="98.7">leds</text>
<text x="23.6" y="98.7">while</text>
<text x="26.2" y="98.7">connected</text>
<text x="30.8" y="98.7">via</text>
<text x="32.5" y="98.7">the</text>
<text x="34.4" y="98.7">&quot;programmer</text>
</g>
</svg>
